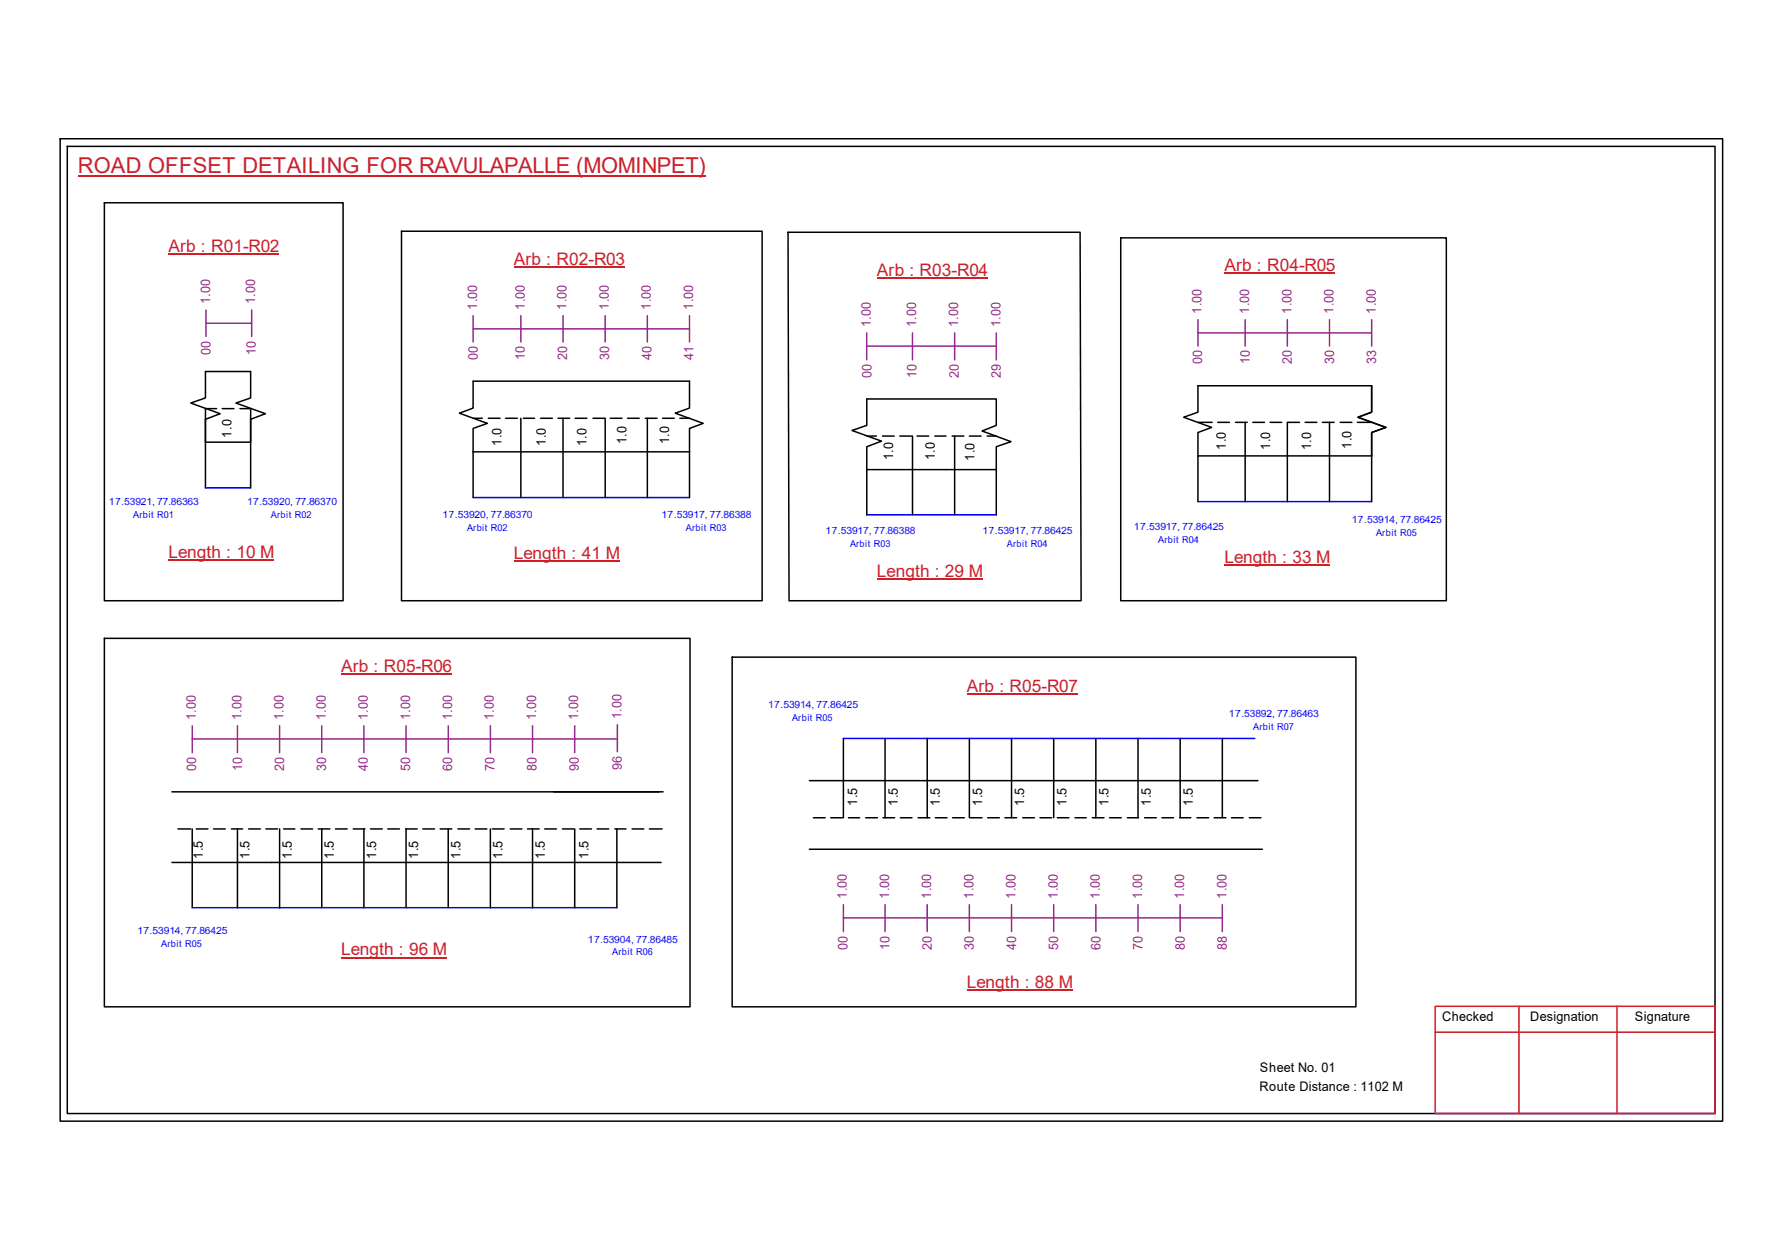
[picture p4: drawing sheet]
<svg xmlns="http://www.w3.org/2000/svg" width="297mm" height="210mm" viewBox="0 0 297 210" stroke-linecap="round" stroke-linejoin="round" font-family="sans-serif">
<g fill="none" stroke="#000" stroke-width=".25">
<path d="M10 23.1h277.1v163.7h-277.1zM11.2 24.4h274.7v161.1h-274.7zM17.4 33.8h39.8v66.3h-39.8zM66.9 38.5h60.1v61.6h-60.1zM131.4 38.7h48.6l.2 61.4h-48.7zM186.8 39.6h54.3v60.5h-54.3zM34.2 61.9h7.6v4.4l-2.5 .8 4.9 1.8-2.4 .9v3.9h-7.6v-3.9l2.5-.9-4.9-1.8 2.4-.8zM36.1 68.1h-1.9v13.2M37 68.1h2M40 68.1h1.8v13.2M78.9 75.3v-3.9l2.3-.9-4.6-1.7 2.3-.8v-4.5h36v4.5l-2.3 .8 4.6 1.7-2.3 .9v3.9M78.9 75.3h36"/>
<path d="M78.9 69.7h1.5M78.9 75.3v7.6M81.4 69.7h2M84.3 69.7h1.9M86.8 69.7v13.2M87.2 69.7h1.9M90.1 69.7h2M93 69.7h2M93.8 69.7v13.2M95.9 69.7h1.9M98.8 69.7h2M100.9 69.7v13.2"/>
<path d="M101.7 69.7h2M104.6 69.7h1.9M107.6 69.7h1.9M107.9 69.7v13.2M110.4 69.7h2M113.3 69.7h1.6M114.9 75.3v7.6M144.5 78.2h21.6M144.5 72.6h1.6M144.5 78.2v7.6M147.1 72.6h2M150 72.6h1.9"/>
<path d="M152.1 72.6v13.2M152.9 72.6h1.9M155.8 72.6h1.9M158.7 72.6h2M159.1 72.6v13.2M161.6 72.6h1.9M164.5 72.6h1.6M166.1 66.5h-21.6v4.4l-2.5 .8 4.9 1.8-2.4 .9v3.8M166.1 66.5v4.4l-2.4 .9 4.8 1.8-2.4 .8v3.8M166.1 78.2v7.6M199.7 75.9v-3.8l2.3-.9-4.7-1.7 2.4-.8v-4.4h28.9v4.4l-2.2 .8 4.6 1.7-2.4 .9v3.8M199.7 75.9h28.9"/>
<path d="M199.7 70.4h2.4M199.7 75.9v7.7M203 70.4h1.9M205.9 70.4h2M207.6 70.4v13.2M208.8 70.4h2M211.7 70.4h2M214.6 70.4v13.2M214.7 70.4h1.9M217.5 70.4h2M220.4 70.4h2M221.6 70.4v13.2"/>
<path d="M223.4 70.4h1.9M226.3 70.4h2.3M228.6 75.9v7.7M17.4 106.3h97.6v61.4h-97.6zM122 109.5h104v58.2h-104zM28.7 131.9h81.8M29.7 138.1h2.1M32 138.1v13.1M32.7 138.1h2M35.6 138.1h1.9M38.6 138.1h1.8M39.6 138.1v13.1"/>
<path d="M41.4 138.1h2M44.3 138.1h2M46.6 138.1v13.1M47.3 138.1h1.8M50.2 138.1h1.9M53 138.1h2M53.6 138.1v13.1M55.9 138.1h2M58.9 138.1h1.9M60.7 138.1v13.1M61.8 138.1h1.9M64.6 138.1h2"/>
<path d="M67.6 138.1h2M67.7 138.1v13.1M70.5 138.1h1.9M73.4 138.1h1.9M74.7 138.1v13.1M76.3 138.1h2M79.2 138.1h1.9M81.7 138.1v13.1M82.1 138.1h1.9M85 138.1h2M87.9 138.1h2M88.8 138.1v13.1"/>
<path d="M90.8 138.1h1.9M93.8 138.1h1.8M95.8 138.1v13.1M96.6 138.1h2M99.5 138.1h2M102.5 138.1h1.8M102.8 138.1v13.1M105.4 138.1h1.9M108.2 138.1h2.2M134.9 130h74.8M135.6 136.2h1.9M138.5 136.2h1.9"/>
<path d="M140.6 123v13.2M141.4 136.2h1.9M144.3 136.2h2M147.2 136.2h1.9M147.5 123v13.2M150.1 136.2h1.9M153 136.2h2M154.6 123v13.2M155.9 136.2h2M158.8 136.2h1.9M161.6 123v13.2M161.8 136.2h1.9"/>
<path d="M164.6 136.2h2M167.5 136.2h2M168.6 123v13.2M170.5 136.2h1.9M173.4 136.2h1.9M175.6 123v13.2M176.2 136.2h2M179.2 136.2h1.9M182.1 136.2h1.9M182.7 123v13.2M185 136.2h1.9M187.9 136.2h1.9"/>
<path d="M189.7 123v13.2M190.8 136.2h1.9M193.7 136.2h1.9M196.6 136.2h1.9M196.7 123v13.2M199.5 136.2h2M202.4 136.2h1.9M203.7 123v13.2M205.3 136.2h1.9M208.2 136.2h2M28.7 143.7h81.5M134.9 141.5h75.5"/>
</g>
<path d="M239.2 167.6h46.7v17.9h-46.7zM239.2 172h46.7M253.2 167.6v17.9M269.5 167.6v17.9" fill="none" stroke="#cc1f26" stroke-width=".25"/>
<path d="M13 29.3h104.6" fill="none" stroke="#cd2027" stroke-width=".25"/>
<path d="M34.2 81.3h7.6M78.9 82.9h36M144.5 85.8h21.6M199.7 83.6h28.9M140.6 123h68.6M32 151.2h70.8" fill="none" stroke="#00f" stroke-width=".25"/>
<g fill="none" stroke="#93278f" stroke-width=".25">
<path d="M34.3 53.8h7.6M34.3 51.6v4.4M41.9 51.6v4.4M78.9 54.8h36M78.9 52.6v4.4M86.8 52.6v4.4M93.8 52.6v4.4M100.9 52.6v4.4M107.9 52.6v4.4M114.9 52.6v4.4M144.5 57.7h21.6M144.5 55.5v4.4"/>
<path d="M152.1 55.5v4.4M159.1 55.5v4.4M166.1 55.5v4.4M199.7 55.5h28.9M199.7 53.3v4.4M207.6 53.3v4.4M214.6 53.3v4.4M221.6 53.3v4.4M228.6 53.3v4.4M32 123.1h70.9M32 120.9v4.5M39.6 120.9v4.5"/>
<path d="M46.6 120.9v4.5M53.6 120.9v4.5M60.7 120.9v4.5M67.7 120.9v4.5M74.7 120.9v4.5M81.7 120.9v4.5M88.8 120.9v4.5M95.8 120.9v4.5M102.9 120.7v4.5M140.6 152.9h63.1M140.6 150.7v4.5M147.5 150.7v4.5"/>
<path d="M154.6 150.7v4.5M161.6 150.7v4.5M168.6 150.7v4.5M175.6 150.7v4.5M182.7 150.7v4.5M189.7 150.7v4.5M196.7 150.7v4.5M203.7 150.7v4.5"/>
</g>
<path d="M28.1 42.3h18.4M85.6 44.5h18.5M146.2 46.3h18.4M204.1 45.6h18.4M28.1 93.2h17.6M85.6 93.4h17.6M146.2 96.4h17.6M204.1 94.1h17.6M56.9 112.3h18.4M161.2 115.6h18.4M56.9 159.5h17.6M161.2 164.8h17.6" fill="none" stroke="#cd2027" stroke-width=".17"/>
<text font-size="3.6" fill="#cd2027" x="13" y="28.9">ROAD OFFSET DETAILING FOR RAVULAPALLE (MOMINPET)</text>
<g font-size="2.9" fill="#cd2027">
<text x="28.1" y="42">Arb : R01-R02</text>
<text x="85.6" y="44.2">Arb : R02-R03</text>
<text x="146.2" y="46">Arb : R03-R04</text>
<text x="204.1" y="45.2">Arb : R04-R05</text>
<text x="28.1" y="92.9">Length : 10 M</text>
<text x="85.6" y="93">Length : 41 M</text>
<text x="204.1" y="93.7">Length : 33 M</text>
<text x="146.2" y="96.1">Length : 29 M</text>
<text x="56.8" y="111.9">Arb : R05-R06</text>
<text x="161.2" y="115.2">Arb : R05-R07</text>
<text x="56.9" y="159.2">Length : 96 M</text>
<text x="161.2" y="164.5">Length : 88 M</text>
</g>
<g font-size="2.2" fill="#93278f">
<text x="35" y="50.7" transform="rotate(-90 35 50.7)">1.00</text>
<text x="42.5" y="50.7" transform="rotate(-90 42.5 50.7)">1.00</text>
<text x="79.5" y="51.6" transform="rotate(-90 79.5 51.6)">1.00</text>
<text x="87.5" y="51.6" transform="rotate(-90 87.5 51.6)">1.00</text>
<text x="94.4" y="51.6" transform="rotate(-90 94.4 51.6)">1.00</text>
<text x="101.5" y="51.6" transform="rotate(-90 101.5 51.6)">1.00</text>
<text x="108.5" y="51.6" transform="rotate(-90 108.5 51.6)">1.00</text>
<text x="115.5" y="51.6" transform="rotate(-90 115.5 51.6)">1.00</text>
<text x="200.3" y="52.3" transform="rotate(-90 200.3 52.3)">1.00</text>
<text x="208.2" y="52.3" transform="rotate(-90 208.2 52.3)">1.00</text>
<text x="215.3" y="52.3" transform="rotate(-90 215.3 52.3)">1.00</text>
<text x="222.3" y="52.3" transform="rotate(-90 222.3 52.3)">1.00</text>
<text x="229.3" y="52.3" transform="rotate(-90 229.3 52.3)">1.00</text>
<text x="35.1" y="59.1" transform="rotate(-90 35.1 59.1)">00</text>
<text x="42.6" y="59.1" transform="rotate(-90 42.6 59.1)">10</text>
<text x="145.2" y="54.5" transform="rotate(-90 145.2 54.5)">1.00</text>
<text x="152.7" y="54.5" transform="rotate(-90 152.7 54.5)">1.00</text>
<text x="159.7" y="54.5" transform="rotate(-90 159.7 54.5)">1.00</text>
<text x="166.7" y="54.5" transform="rotate(-90 166.7 54.5)">1.00</text>
<text x="79.6" y="60" transform="rotate(-90 79.6 60)">00</text>
<text x="87.5" y="60" transform="rotate(-90 87.5 60)">10</text>
<text x="94.5" y="60" transform="rotate(-90 94.5 60)">20</text>
<text x="101.6" y="60" transform="rotate(-90 101.6 60)">30</text>
<text x="108.6" y="60" transform="rotate(-90 108.6 60)">40</text>
<text x="115.6" y="60" transform="rotate(-90 115.6 60)">41</text>
<text x="145.2" y="63" transform="rotate(-90 145.2 63)">00</text>
<text x="152.8" y="63" transform="rotate(-90 152.8 63)">10</text>
<text x="159.8" y="63" transform="rotate(-90 159.8 63)">20</text>
<text x="166.8" y="63" transform="rotate(-90 166.8 63)">29</text>
<text x="200.4" y="60.7" transform="rotate(-90 200.4 60.7)">00</text>
<text x="208.3" y="60.7" transform="rotate(-90 208.3 60.7)">10</text>
<text x="215.3" y="60.7" transform="rotate(-90 215.3 60.7)">20</text>
<text x="222.4" y="60.7" transform="rotate(-90 222.4 60.7)">30</text>
<text x="229.4" y="60.7" transform="rotate(-90 229.4 60.7)">33</text>
<text x="32.6" y="120" transform="rotate(-90 32.6 120)">1.00</text>
<text x="40.3" y="120" transform="rotate(-90 40.3 120)">1.00</text>
<text x="47.3" y="120" transform="rotate(-90 47.3 120)">1.00</text>
<text x="54.3" y="120" transform="rotate(-90 54.3 120)">1.00</text>
<text x="61.3" y="120" transform="rotate(-90 61.3 120)">1.00</text>
<text x="68.4" y="120" transform="rotate(-90 68.4 120)">1.00</text>
<text x="75.4" y="120" transform="rotate(-90 75.4 120)">1.00</text>
<text x="82.3" y="120" transform="rotate(-90 82.3 120)">1.00</text>
<text x="89.4" y="120" transform="rotate(-90 89.4 120)">1.00</text>
<text x="96.4" y="120" transform="rotate(-90 96.4 120)">1.00</text>
<text x="103.6" y="119.8" transform="rotate(-90 103.6 119.8)">1.00</text>
<text x="32.7" y="128.4" transform="rotate(-90 32.7 128.4)">00</text>
<text x="40.3" y="128.4" transform="rotate(-90 40.3 128.4)">10</text>
<text x="47.4" y="128.4" transform="rotate(-90 47.4 128.4)">20</text>
<text x="54.4" y="128.4" transform="rotate(-90 54.4 128.4)">30</text>
<text x="61.3" y="128.4" transform="rotate(-90 61.3 128.4)">40</text>
<text x="68.4" y="128.4" transform="rotate(-90 68.4 128.4)">50</text>
<text x="75.4" y="128.4" transform="rotate(-90 75.4 128.4)">60</text>
<text x="82.4" y="128.4" transform="rotate(-90 82.4 128.4)">70</text>
<text x="89.4" y="128.4" transform="rotate(-90 89.4 128.4)">80</text>
<text x="96.5" y="128.4" transform="rotate(-90 96.5 128.4)">90</text>
<text x="103.7" y="128.3" transform="rotate(-90 103.7 128.3)">96</text>
<text x="141.2" y="149.8" transform="rotate(-90 141.2 149.8)">1.00</text>
<text x="148.2" y="149.8" transform="rotate(-90 148.2 149.8)">1.00</text>
<text x="155.2" y="149.8" transform="rotate(-90 155.2 149.8)">1.00</text>
<text x="162.3" y="149.8" transform="rotate(-90 162.3 149.8)">1.00</text>
<text x="169.3" y="149.8" transform="rotate(-90 169.3 149.8)">1.00</text>
<text x="176.3" y="149.8" transform="rotate(-90 176.3 149.8)">1.00</text>
<text x="183.3" y="149.8" transform="rotate(-90 183.3 149.8)">1.00</text>
<text x="190.4" y="149.8" transform="rotate(-90 190.4 149.8)">1.00</text>
<text x="197.4" y="149.8" transform="rotate(-90 197.4 149.8)">1.00</text>
<text x="204.4" y="149.8" transform="rotate(-90 204.4 149.8)">1.00</text>
<text x="141.3" y="158.2" transform="rotate(-90 141.3 158.2)">00</text>
<text x="148.3" y="158.2" transform="rotate(-90 148.3 158.2)">10</text>
<text x="155.3" y="158.2" transform="rotate(-90 155.3 158.2)">20</text>
<text x="162.3" y="158.2" transform="rotate(-90 162.3 158.2)">30</text>
<text x="169.4" y="158.2" transform="rotate(-90 169.4 158.2)">40</text>
<text x="176.4" y="158.2" transform="rotate(-90 176.4 158.2)">50</text>
<text x="183.4" y="158.2" transform="rotate(-90 183.4 158.2)">60</text>
<text x="190.5" y="158.2" transform="rotate(-90 190.5 158.2)">70</text>
<text x="197.5" y="158.2" transform="rotate(-90 197.5 158.2)">80</text>
<text x="204.5" y="158.2" transform="rotate(-90 204.5 158.2)">88</text>
</g>
<g font-size="2.2">
<text x="38.6" y="72.9" transform="rotate(-90 38.6 72.9)">1.0</text>
<text x="83.6" y="74.3" transform="rotate(-90 83.6 74.3)">1.0</text>
<text x="91" y="74.3" transform="rotate(-90 91 74.3)">1.0</text>
<text x="97.7" y="74.3" transform="rotate(-90 97.7 74.3)">1.0</text>
<text x="104.4" y="74" transform="rotate(-90 104.4 74)">1.0</text>
<text x="111.5" y="74" transform="rotate(-90 111.5 74)">1.0</text>
<text x="148.9" y="76.7" transform="rotate(-90 148.9 76.7)">1.0</text>
<text x="155.8" y="76.7" transform="rotate(-90 155.8 76.7)">1.0</text>
<text x="162.4" y="76.8" transform="rotate(-90 162.4 76.8)">1.0</text>
<text x="204.3" y="74.9" transform="rotate(-90 204.3 74.9)">1.0</text>
<text x="211.7" y="74.9" transform="rotate(-90 211.7 74.9)">1.0</text>
<text x="218.6" y="75" transform="rotate(-90 218.6 75)">1.0</text>
<text x="225.3" y="74.8" transform="rotate(-90 225.3 74.8)">1.0</text>
<text x="142.9" y="134.3" transform="rotate(-90 142.9 134.3)">1.5</text>
<text x="149.6" y="134.3" transform="rotate(-90 149.6 134.3)">1.5</text>
<text x="156.7" y="134.3" transform="rotate(-90 156.7 134.3)">1.5</text>
<text x="163.7" y="134.3" transform="rotate(-90 163.7 134.3)">1.5</text>
<text x="170.7" y="134.3" transform="rotate(-90 170.7 134.3)">1.5</text>
<text x="177.8" y="134.3" transform="rotate(-90 177.8 134.3)">1.5</text>
<text x="184.8" y="134.3" transform="rotate(-90 184.8 134.3)">1.5</text>
<text x="191.8" y="134.3" transform="rotate(-90 191.8 134.3)">1.5</text>
<text x="198.8" y="134.3" transform="rotate(-90 198.8 134.3)">1.5</text>
<text x="33.8" y="143.1" transform="rotate(-90 33.8 143.1)">1.5</text>
<text x="41.6" y="143.1" transform="rotate(-90 41.6 143.1)">1.5</text>
<text x="48.6" y="143.1" transform="rotate(-90 48.6 143.1)">1.5</text>
<text x="55.7" y="143.1" transform="rotate(-90 55.7 143.1)">1.5</text>
<text x="62.7" y="143.1" transform="rotate(-90 62.7 143.1)">1.5</text>
<text x="69.7" y="143.1" transform="rotate(-90 69.7 143.1)">1.5</text>
<text x="76.7" y="143.1" transform="rotate(-90 76.7 143.1)">1.5</text>
<text x="83.8" y="143.1" transform="rotate(-90 83.8 143.1)">1.5</text>
<text x="90.8" y="143.1" transform="rotate(-90 90.8 143.1)">1.5</text>
<text x="98.1" y="143.1" transform="rotate(-90 98.1 143.1)">1.5</text>
<text x="240.4" y="170.1">Checked</text>
<text x="255.1" y="170.1">Designation</text>
<text x="272.5" y="170.1">Signature</text>
<text x="210" y="178.6">Sheet No. 01</text>
<text x="209.9" y="181.7">Route Distance : 1102 M</text>
</g>
<g font-size="1.7" fill="#00f">
<text x="18.2" y="84.2">17.53921, 77.86363</text>
<text x="41.2" y="84.2">17.53920, 77.86370</text>
<text x="73.8" y="86.4">17.53920, 77.86370</text>
<text x="110.3" y="86.4">17.53917, 77.86388</text>
<text x="137.6" y="89">17.53917, 77.86388</text>
<text x="163.8" y="89">17.53917, 77.86425</text>
<text x="189" y="88.3">17.53917, 77.86425</text>
<text x="225.3" y="87.1">17.53914, 77.86425</text>
<text x="128.1" y="117.9">17.53914, 77.86425</text>
<text x="204.8" y="119.5">17.53892, 77.86463</text>
<text x="22.9" y="155.6">17.53914, 77.86425</text>
<text x="98" y="157.1">17.53904, 77.86485</text>
</g>
<g font-size="1.6" fill="#00f">
<text x="22.2" y="86.3">Arbit R01</text>
<text x="45.2" y="86.3">Arbit R02</text>
<text x="77.8" y="88.5">Arbit R02</text>
<text x="114.3" y="88.5">Arbit R03</text>
<text x="229.4" y="89.2">Arbit R05</text>
<text x="141.7" y="91.1">Arbit R03</text>
<text x="167.8" y="91.2">Arbit R04</text>
<text x="193.1" y="90.5">Arbit R04</text>
<text x="132" y="120.1">Arbit R05</text>
<text x="208.9" y="121.6">Arbit R07</text>
<text x="26.9" y="157.7">Arbit R05</text>
<text x="102.1" y="159.2">Arbit R06</text>
</g>
</svg>
